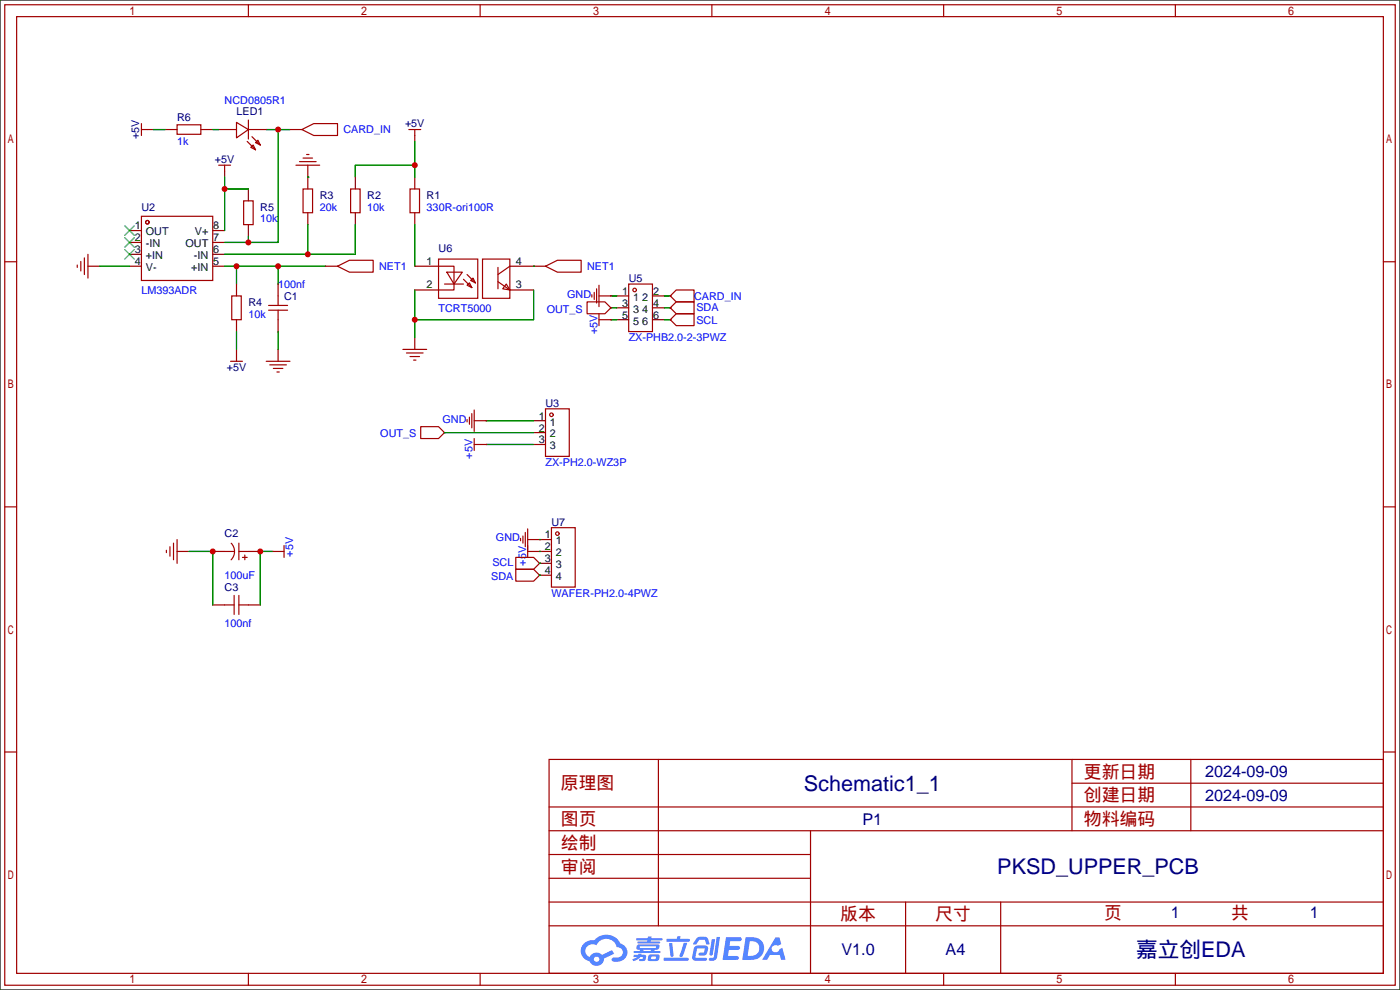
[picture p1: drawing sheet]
<svg xmlns="http://www.w3.org/2000/svg" width="299mm" height="212mm" viewBox="0 0 299 212" stroke-linecap="round" stroke-linejoin="round" font-family="sans-serif">
<path d="M0 0h299.2v211.6h-299.2z" fill="#fff" stroke="#000" stroke-width=".25"/>
<g fill="none" stroke="#a10000" stroke-width=".25">
<path d="M1 1h297.2v209.6h-297.2zM3.6 3.6h292.1v204.4h-292.1zM53.1 1v2.6M102.6 1v2.6M152.1 1v2.6M201.7 1v2.6M251.2 1v2.6M1 55.9h2.6M295.7 55.9h2.5M1 108.3h2.6M295.7 108.3h2.5M1 160.7h2.6"/>
<path d="M117.3 162.3h178.4v45.7h-178.4zM117.3 177.5h178.4M117.3 172.5h178.4M140.7 162.3v35.6M173.2 177.5v30.5M229.1 162.3v15.2M229.1 167.4h66.6M254.5 162.3v15.2M295.7 160.7h2.5M117.3 182.6h55.9M117.3 197.9h178.4M117.3 192.8h178.4"/>
<path d="M117.3 187.7h55.9M193.5 192.8v15.2M213.9 192.8v15.2M53.1 208v2.6M102.6 208v2.6M152.1 208v2.6M201.7 208v2.6M251.2 208v2.6"/>
</g>
<g fill="#5487ff">
<path d="M155.2 200.3h2.6a.48 .48 0 0 1 .7 .4 .48 .48 0 0 1-.6 .4h-1.8l-.2 1.1h1.9a.43 .43 0 0 1 .4 .4 .43 .43 0 0 1-.5 .4h-1.9l-.2 1.3h1.7a.45 .45 0 0 1 .5 .2 .45 .45 0 0 1-.1 .6h-3.3z"/>
<path d="M165.7 200.3h.9l.4 1.5-.8 .3a.84 .84 0 0 0-1.2 .3 .84 .84 0 0 0 .4 1.1 .84 .84 0 0 0 1.1-.4l.1-.2 .6-.3 .7 2.5h-1l-.2-1h-2.1l-.6 1h-1.1z"/>
<path d="M152.1 200.8h.7l-.5 3.1a.36 .36 0 0 1-.3 .3 .36 .36 0 0 1-.4-.3z"/>
<path d="M153.2 200.2h.7l-.6 4.3a1.13 1.13 0 0 1-1.8 .6l.2-.4h.7l.2-.2z"/>
<path d="M148.9 200.6l.6-.4h1a.77 .77 0 0 1 .9 .5l.3 1-.2 .2h-.5l-.3-.9-.2-.2-1 .1-.7 1-.6-.1-.1-.2z"/>
<path d="M148.4 202.4l.6-.3h1.7a.81 .81 0 0 1 .7 .5 .81 .81 0 0 1-.2 .8 .81 .81 0 0 1-.9 .8h-.7a.32 .32 0 0 1-.3-.3 .32 .32 0 0 1 .4-.3h.7l.2-.9-1.6 .1-.4 1.8 2.2 .1a.32 .32 0 0 1 .3 .4 .32 .32 0 0 1-.4 .2h-2.2l-.5-.3-.1-.5z"/>
<path d="M141.9 204.7h5a.33 .33 0 0 1 .3 .3 .33 .33 0 0 1-.3 .3h-4.9l-.2-.1z"/>
<path d="M146.1 201.5h.8l-.7 2a.98 .98 0 0 1-.7 1.1l-.3-.3z"/>
<path d="M143 201.6h.7l.3 2.5a.34 .34 0 0 1-.3 .4 .34 .34 0 0 1-.4-.3z"/>
<path d="M142.5 200.7h2.1l.3-.6h.6l-.1 .6h1.7a.32 .32 0 0 1 .4 .3 .32 .32 0 0 1-.4 .3h-4.5l-.2-.2z"/>
<path d="M135.5 204.1h.9l.1-.3h.6v.3h.8a.82 .82 0 0 1-.5 1.3h-.8v-.4l.7-.1 .1-.3a.68 .68 0 0 0-1 .4l-1.1 .4-.1-.4 .9-.5h-.7z"/>
<path d="M136 200.5h2.4l.1-.3h.7v.3h2.2l.2 .3-.2 .2h-2.3v.2h1.8l.2 .3-.2 .1h-4.5l-.1-.4h2l.1-.2h-2.3l-.1-.2z"/>
<path d="M159.4 200.3l-.8 4.9h1.7a2.5 2.5 0 0 0 3-2.5 2.5 2.5 0 0 0-3.1-2.4zM160.3 201.1a1.61 1.61 0 0 1 2 1.5 1.61 1.61 0 0 1-1.8 1.7h-.7z"/>
<path d="M136.2 202a.55 .55 0 0 0-.2 .8 .55 .55 0 0 0 .7 .2l.1 .3h-1.3v.3l5.4 .1 .3-.2-.2-.2h-1.2l.2-.3a.7 .7 0 0 0 .8-.3 .7 .7 0 0 0 0-.8l-4.2-.1zM136.8 202.3l3.3-.1 .1 .1-.2 .3h-3.2zM137.5 203h1.7l-.2 .3h-1.4z"/>
<path d="M138.6 204.2a1.05 1.05 0 0 0 0 1.2 2.91 2.91 0 0 0 2.2-.2 .98 .98 0 0 0 0-1.2h-1.6zM139.2 204.5l.9-.1 .1 .4-.2 .2-.8-.1z"/>
<path d="M124.9 201.6a2.23 2.23 0 0 0-.7 2.3 2.23 2.23 0 0 0 1.8 1.6 1.58 1.58 0 0 0 1.8 .9 1.58 1.58 0 0 0 1.3-1.5l2.2-1.1-.5-.7-2.1 1a1.65 1.65 0 0 0-2.7 .4 1.45 1.45 0 0 1-.8-1.9 1.45 1.45 0 0 1 2-.7l.3 .1a2.3 2.3 0 0 1 2.3-1.3 2.3 2.3 0 0 1 2 1.7 1.12 1.12 0 0 1 1.3 1 1.12 1.12 0 0 1-1.1 1.2h-.7a.45 .45 0 0 0-.6 .4 .45 .45 0 0 0 .5 .5 2.21 2.21 0 0 0 2.2-.5 2.21 2.21 0 0 0 .5-2.3 2.13 2.13 0 0 0-1.3-1.1 3.3 3.3 0 0 0-5.6-.7l-1.1 .1zM127 205a.57 .57 0 0 1 1.1 0 .57 .57 0 0 1-1.1 0z"/>
</g>
<g fill="none" stroke="#870000" stroke-width=".25">
<path d="M31.5 27.7h1.3M35.3 27.7h2.5M42.9 27.7h2.6M46.7 27.7h3.8M48 36.6v1.2M53.1 27.7h3.8M62 27.7h2.5M65.8 35.3v5.1M75.9 37.8v2.6M88.6 29v1.2M88.6 37.8v2.6M18.8 56.9h2.5"/>
<path d="M27.7 49.3h2.5M27.7 51.8h2.5M27.7 54.4h2.5M27.7 56.9h2.5M45.5 49.3h2.5M45.5 51.8h2.5M45.5 54.4h2.5M45.5 56.9h2.5M53.1 40.4v2.5M53.1 48v2.5M65.8 45.5v2.5M69.6 56.9h2.5"/>
<path d="M75.9 45.5v2.5M88.6 45.5v2.5M88.6 56.9h5.1M109 56.9h7.6M50.5 60.7v2.5M50.5 68.3v2.6M50.5 74.7v1.2M59.4 60.7v2.5M59.4 68.3v2.6M59.4 74.7v2.5M88.6 72.1v2.6M88.6 62h5.1"/>
<path d="M109 62h5M130.6 63.2h.1M130.6 65.8h.1M130.6 68.3h.1M131.8 63.2h2.6M131.8 68.3h2.6M131.8 65.8h2.6M139.4 63.2h2.6M139.4 68.3h2.6M139.4 65.8h2.6M143.3 63.2h.1M143.3 68.3h.1"/>
<path d="M143.3 65.8h.1M95 92.5h.1M103.9 89.9h.1M103.9 95h.1M114 89.9h2.6M114 92.5h2.6M114 95h2.6M37.8 117.9h2.6M45.5 117.9h2.5M53.1 117.9h2.5M58.2 117.9h.1M115.3 115.3h.1"/>
<path d="M115.3 117.9h.1M115.3 117.9h2.6M115.3 115.3h2.6M45.5 129.3h2.5M53.1 129.3h2.5M115.3 120.4h.1M115.3 122.9h.1M115.3 120.4h2.6M115.3 122.9h2.6"/>
</g>
<g fill="none" stroke="#a10000" stroke-width=".25">
<path d="M30.2 27.7h1.3M30.2 26.4v2.6M37.8 26.7h5.1v2h-5.1zM46.7 35.3h2.6M48 35.3v1.3M50.5 26.2l2.6 1.5-2.6 1.8zM52.8 30.2l1.8 1.8M53.1 25.7v4M53.6 31.5l.5-.5 .5 1zM53.8 29.2l1.8 1.8M54.6 30.5l.5-.5 .5 1zM63.2 35.3h5.1"/>
<path d="M64 34.5h3.6M64.5 27.7l2.6-1.3h5v2.6h-5zM64.8 33.8h2M65.5 33h.5M87.4 27.7h2.5M88.6 27.7v1.3M16.5 56.6v.6M17.3 55.9v2M18 55.1v3.6M18.8 54.4v5M30.2 46.2h15.3v13.7h-15.3zM52.1 42.9h2v5.1h-2z"/>
<path d="M64.8 40.4h2v5.1h-2zM72.1 56.9l2.6-1.3h5.1v2.6h-5.1zM74.9 40.4h2.1v5.1h-2.1zM87.6 40.4h2.1v5.1h-2.1zM93.7 55.4h8.4v8.4h-8.4zM93.7 56.9h3.3v5.1h-3.3M95.5 58.2h3.3l-1.8 2.5zM99.1 59.7l1.7 1.8M99.8 58.7l1.8 1.8M100.6 59.9l.5-.5 .5 1.1zM103.1 55.4h5.9v8.4h-5.9zM106.4 57.2v4.5"/>
<path d="M109 56.9l-2.6 1.8M116.6 56.9l2.5-1.3h5.1v2.6h-5.1zM49.3 77.2h2.5M49.5 63.2h2.1v5.1h-2.1zM50.5 75.9v1.3M56.9 77.2h5.1M57.4 66.3h4.1M57.4 65.3h4.1M57.7 78h3.5M58.4 78.7h2.1M59.2 79.5h.5M59.4 63.2v2.1"/>
<path d="M59.4 66.3v2M86.1 74.7h5.1M86.9 75.4h3.5M87.6 76.2h2.1M88.4 77h.5M95 60.7h4.1M99.8 61l.5-.5 .5 1zM106.4 60.2l2.6 1.8M108.2 60.7l.8 1.3-1.6-.3zM125.5 64.5h3.8l1.3 1.3-1.3 1.3h-3.8zM126.5 63v.5M127 62.5v1.5"/>
<path d="M127.5 61.7v3.1M128 63.2h2.6M128 61v4.5M128 67.1v2.5M128 68.3h2.6M134.4 60.7h5v10.2h-5zM143.3 63.2l1.2-1.2h3.8v2.5h-3.8zM143.3 68.3l1.2-1.2h3.8v2.5h-3.8zM143.3 65.8l1.2-1.3h3.8v2.6h-3.8zM89.9 91.2h3.8l1.3 1.3-1.3 1.2h-3.8zM99.8 89.7v.5M100.3 89.2v1.5"/>
<path d="M100.8 88.4v3M101.3 89.9h2.6M101.3 87.6v4.6M101.3 93.7v2.6M101.3 95h2.6M116.6 87.4h5.1v10.1h-5.1zM35.6 117.6v.5M36.3 116.8v2.1M37.1 116.1v3.5M37.8 115.3v5.1M48 117.9h2M49.4 116.1a2.54 2.54 0 0 1 0 3.5"/>
<path d="M51.1 116.1v3.5M51.1 117.9h2M51.8 119.1h1M52.3 118.6v1M58.2 117.9h2.5M60.7 116.6v2.5M110.2 119.1h3.8l1.3 1.3-1.3 1.3h-3.8zM111.3 115.1v.5M111.8 114.6v1.5M112.3 113.8v3M112.8 117.9h2.5M112.8 115.3h2.5"/>
<path d="M112.8 113v6.1M117.9 112.8h5v12.7h-5zM48 129.3h2M50 127.3v4M51.1 127.3v4M51.1 129.3h2M110.2 121.7h3.8l1.3 1.2-1.3 1.3h-3.8z"/>
<circle cx="31.5" cy="47.5" r=".38"/>
<circle cx="135.6" cy="62" r=".38"/>
<circle cx="117.9" cy="88.6" r=".38"/>
<circle cx="119.1" cy="114" r=".38"/>
</g>
<g fill="none" stroke="#008700" stroke-width=".25">
<path d="M32.8 27.7h2.5M45.5 27.7h1.2M48 37.8v11.5M56.9 27.7h5.1M59.4 27.7v24.1h-11.4M65.8 37.8h.1M88.6 30.2v7.6M88.6 35.3h-12.7v2.5M21.3 56.9h6.4M48 56.9h21.6M48 40.4h5.1M50.5 56.9v3.8"/>
<path d="M53.1 50.5v1.3M59.4 56.9v3.8M65.8 48v6.4M75.9 48v6.4h-27.9M88.6 48v8.9M114 56.9h.1M50.5 70.9v3.8M59.4 70.9v3.8M88.6 62v10.1M114 62v6.3h-25.4M130.6 68.3h1.2M130.6 63.2h1.2"/>
<path d="M130.6 65.8h1.2M142 68.3h1.3M142 63.2h1.3M142 65.8h1.3M95 92.5h19M103.9 89.9h10.1M103.9 95h10.1M40.4 117.9h5.1v11.4M58.2 117.9h-2.6v11.4M115.3 115.3h.1M115.3 117.9h.1M115.3 120.4h.1"/>
<path d="M115.3 122.9h.1"/>
</g>
<path d="M26.7 48.3l2 2M26.7 50.8l2 2M26.7 53.3l2 2.1M28.7 48.3l-2 2M28.7 50.8l-2 2M28.7 53.3l-2 2.1" fill="none" stroke="#3c3" stroke-width=".25"/>
<g fill="#c00">
<circle cx="88.6" cy="35.3" r=".63"/>
<circle cx="88.6" cy="68.3" r=".63"/>
<circle cx="59.4" cy="56.9" r=".63"/>
<circle cx="50.5" cy="56.9" r=".63"/>
<circle cx="65.8" cy="54.4" r=".63"/>
<circle cx="48" cy="40.4" r=".63"/>
<circle cx="53.1" cy="51.8" r=".63"/>
<circle cx="59.4" cy="27.7" r=".63"/>
<circle cx="55.6" cy="117.9" r=".63"/>
<circle cx="45.5" cy="117.9" r=".63"/>
</g>
<g font-size="4.6" fill="#000080">
<text x="171.8" y="169">Schematic1_1</text>
<text x="213.1" y="186.8">PKSD_UPPER_PCB</text>
<text x="242.8" y="204.6">嘉立创EDA</text>
</g>
<g font-size="3.8" fill="#a00000">
<text x="231.6" y="166.2">更新日期</text>
<text x="119.9" y="168.7">原理图</text>
<text x="231.6" y="171.3">创建日期</text>
<text x="119.9" y="176.3">图页</text>
<text x="231.6" y="176.3">物料编码</text>
<text x="119.9" y="181.4">绘制</text>
<text x="119.9" y="186.5">审阅</text>
<text x="179.6" y="196.7">版本</text>
<text x="199.9" y="196.7">尺寸</text>
<text x="236" y="196.4">页</text>
<text x="263.1" y="196.4">共</text>
</g>
<g font-size="3.5" fill="#000080">
<text x="257.6" y="166.1">2024-09-09</text>
<text x="257.6" y="171.1">2024-09-09</text>
<text x="184.3" y="176.2">P1</text>
<text x="250.2" y="196.3">1</text>
<text x="280" y="196.3">1</text>
<text x="179.8" y="204.2">V1.0</text>
<text x="202.1" y="204.2">A4</text>
</g>
<g font-size="2.3" fill="#00f">
<text x="48" y="22.1">NCD0805R1</text>
<text x="73.4" y="28.5">CARD_IN</text>
<text x="37.8" y="31">1k</text>
<text x="55.6" y="47.5">10k</text>
<text x="68.3" y="45">20k</text>
<text x="78.5" y="45">10k</text>
<text x="91.2" y="45">330R-ori100R</text>
<text x="81" y="57.7">NET1</text>
<text x="125.5" y="57.7">NET1</text>
<text x="30.2" y="62.8">LM393ADR</text>
<text x="59.4" y="61.5">100nf</text>
<text x="121.2" y="63.7">GND</text>
<text x="148.4" y="64.1">CARD_IN</text>
<text x="53.1" y="67.9">10k</text>
<text x="93.7" y="66.6">TCRT5000</text>
<text x="116.8" y="66.8">OUT_S</text>
<text x="127.7" y="71.4" transform="rotate(-90 127.7 71.4)">+5V</text>
<text x="148.8" y="66.4">SDA</text>
<text x="148.8" y="69.3">SCL</text>
<text x="134.4" y="72.9">ZX-PHB2.0-2-3PWZ</text>
<text x="81.3" y="93.5">OUT_S</text>
<text x="94.6" y="90.3">GND</text>
<text x="101" y="98" transform="rotate(-90 101 98)">+5V</text>
<text x="116.6" y="99.6">ZX-PH2.0-WZ3P</text>
<text x="62.7" y="119" transform="rotate(-90 62.7 119)">+5V</text>
<text x="106" y="115.7">GND</text>
<text x="48" y="123.7">100uF</text>
<text x="105" y="123.9">SDA</text>
<text x="105.2" y="121">SCL</text>
<text x="112.4" y="120.9" transform="rotate(-90 112.4 120.9)">+5V</text>
<text x="117.9" y="127.6">WAFER-PH2.0-4PWZ</text>
<text x="48" y="133.9">100nf</text>
</g>
<g font-size="2.3" fill="#000080">
<text x="29.8" y="29.8" transform="rotate(-90 29.8 29.8)">+5V</text>
<text x="37.8" y="26">R6</text>
<text x="50.5" y="24.7">LED1</text>
<text x="86.6" y="27.2">+5V</text>
<text x="45.9" y="34.8">+5V</text>
<text x="30.2" y="45">U2</text>
<text x="55.6" y="45">R5</text>
<text x="68.3" y="42.5">R3</text>
<text x="78.5" y="42.5">R2</text>
<text x="91.2" y="42.5">R1</text>
<text x="93.7" y="53.9">U6</text>
<text x="53.1" y="65.3">R4</text>
<text x="60.7" y="64.1">C1</text>
<text x="134.4" y="60.2">U5</text>
<text x="48.5" y="79.3">+5V</text>
<text x="116.6" y="86.9">U3</text>
<text x="117.9" y="112.3">U7</text>
<text x="48" y="114.9">C2</text>
<text x="48" y="126.3">C3</text>
</g>
<g font-size="2.3">
<text x="28.8" y="49">1</text>
<text x="28.8" y="51.6">2</text>
<text x="31.2" y="50.3">OUT</text>
<text x="31.2" y="52.9">-IN</text>
<text x="39.7" y="52.9">OUT</text>
<text x="41.6" y="50.3">V+</text>
<text x="45.6" y="51.6">7</text>
<text x="45.6" y="49">8</text>
<text x="28.8" y="54.1">3</text>
<text x="28.8" y="56.7">4</text>
<text x="31.2" y="55.4">+IN</text>
<text x="31.2" y="57.9">V-</text>
<text x="40.9" y="57.9">+IN</text>
<text x="41.4" y="55.4">-IN</text>
<text x="45.6" y="56.7">5</text>
<text x="45.6" y="54.1">6</text>
<text x="91.2" y="56.6">1</text>
<text x="110.2" y="56.6">4</text>
<text x="91.2" y="61.6">2</text>
<text x="110.2" y="61.6">3</text>
<text x="133" y="63">1</text>
<text x="133" y="65.6">3</text>
<text x="135.3" y="64.3">1</text>
<text x="137.2" y="64.3">2</text>
<text x="139.6" y="65.6">4</text>
<text x="139.6" y="63">2</text>
<text x="133" y="68.1">5</text>
<text x="135.3" y="66.8">3</text>
<text x="135.3" y="69.4">5</text>
<text x="137.2" y="69.4">6</text>
<text x="137.2" y="66.8">4</text>
<text x="139.6" y="68.1">6</text>
<text x="115.2" y="89.7">1</text>
<text x="115.2" y="92.2">2</text>
<text x="115.2" y="94.8">3</text>
<text x="117.5" y="91">1</text>
<text x="117.5" y="93.5">2</text>
<text x="117.5" y="96">3</text>
<text x="116.4" y="115.1">1</text>
<text x="116.4" y="117.6">2</text>
<text x="118.8" y="116.4">1</text>
<text x="118.8" y="118.9">2</text>
<text x="116.4" y="120.2">3</text>
<text x="116.4" y="122.7">4</text>
<text x="118.8" y="121.4">3</text>
<text x="118.8" y="124">4</text>
</g>
</svg>
